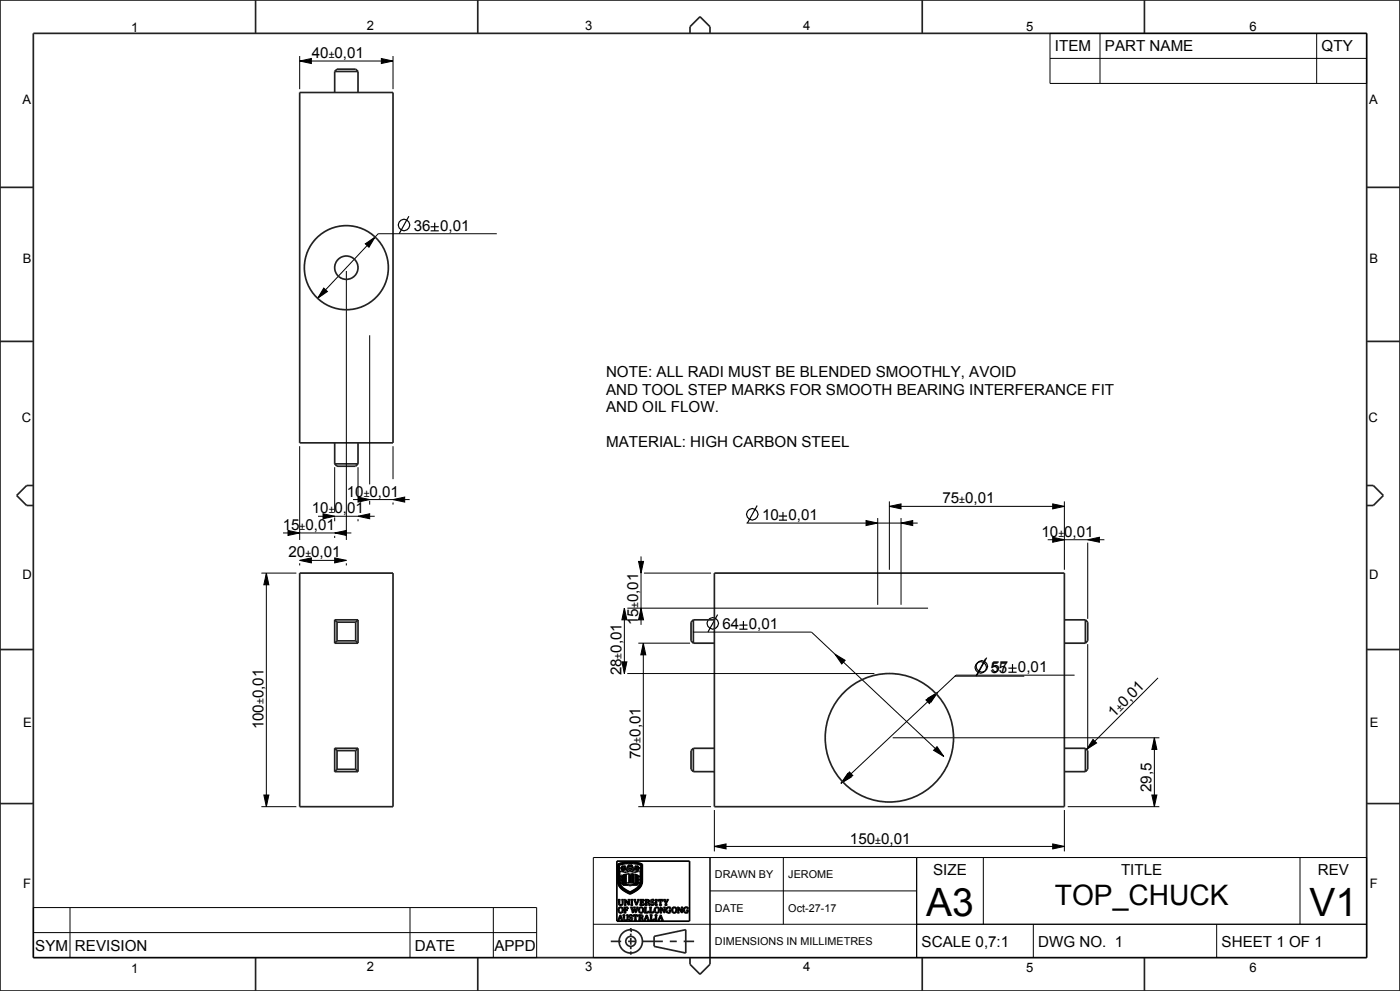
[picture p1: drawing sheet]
<svg xmlns="http://www.w3.org/2000/svg" width="420mm" height="297mm" viewBox="0 0 420 297" stroke-linecap="round" stroke-linejoin="round" font-family="sans-serif">
<g fill="none" stroke="#000" stroke-width=".51">
<path d="M185.1 258.1h21.8v18h-21.8zM185.3 259l1.5-.5 1.8-.2 2.2 .2 1.9 .5-.1 5.6-.3 1-.9 .9-2.4 1.4-1.8-.9-1.1-1-.7-1.6zM185.4 259.1l1.7-.5 2.1-.2 2 .2 1.4 .5v5.4l-.4 1.1-.9 .9-2.3 1.3-1.8-1-1.1-.9-.6-1.6zM185.6 259.2l1.5-.5 1.7-.1 2 .1 1.7 .5-.2 5.8-.8 1.2-1.9 1.2a1.1 1.1 0 0 1-1.6-.2l-1.6-1.1-.7-1.2zM185.8 259.3l1.4-.4 1.8-.1 1.8 .1 1.5 .4-.2 5.7-.9 1.2-2.1 1.3-2.2-1.3-1-1.2zM186.6 259.5l.4 .4 .5-.4-.2 .7 .3 .6-.5-.2-.6 .3 .2-.5-.5-.2 .5-.2zM186.7 259.6l.1 .4zM187.3 259.7l.1-.1-.2 .3zM188.4 259.2l.5 .1 .1 .4 .2-.4 .4-.1-.1 .6 .6 .2-.3 .3h-.5l-.3 .7-.3-.7-.7-.3 .6-.2zM188.6 259.4l.3 .3zM189.2 259.4h.3l-.3 .3zM189.5 259.9l.5 .1z"/>
<path d="M190.6 259.6l.3 .3zM191 259.9l-.5-.4v.4l.2 .3-.3 .6 .6-.2 .2 .3h.4l-.3-.5M191 259.9h.1M191 259.9l.4-.4v.6l.5 .1-.6 .2M191.4 259.6l-.2 .4zM185.4 269.6h.7l-.2 .2v1.1l.4 .3 .4-.3v-1l-.2-.3h.6l-.2 .2-.2 1.3-.5 .2-.5-.2-.1-1.3zM185.8 273.2h.1M185.9 272.1l.4-.1 .3 .3 .1 .8-.3 .4-.6-.3zM185.9 261.2l1.8 .2 1.4-.2 1.2 .2 1.8-.2v3.2l-.5 1.1-.9 .9-1.7 .9-1.9-1.1-.7-.7-.4-.9zM186.1 274.5v.1a.3 .3 0 0 1 .2 .3 .3 .3 0 0 1-.4 .3zM186.1 274.2l.9 1.6h-.8l.3-.1-.2-.5h-.5l-.2 .5 .2 .1h-.5zM186.3 260.2h.1"/>
<path d="M186.3 260.2l.3-.1zM186.3 264.5h.2zM186.3 262.6l.2 .1zM186.3 263.3l.4 .3-.2 .3-.3-.3zM186.3 262.4l.4 .2-.3 .4-.2-.3zM186.3 264.2l.4 .2-.3 .4-.2-.3zM186.7 260.6l.1-.1-.2 .3zM186.8 262.2h.2l-.1 2.9 2.1 .2 2.2-.2v-2.6l-.1 2.5-.1-2.8h.3v2.1a.68 .68 0 0 1-.1 .9 .68 .68 0 0 1-.9 0l-1.3 .2-2.2-.2zM186.8 274.2h.7l-.2 .2v1l.5 .4 .4-.4v-.9l-.3-.3h.6l-.2 .2-.2 1.3-.5 .2-.4-.2-.1-1.3zM186.9 260.5l.4-.3-.1 .2zM187.1 260.6h.1M187.1 271.9h1.3v.5l-.4-.4a.34 .34 0 0 0-.5 .3 .34 .34 0 0 0 .4 .4l.2-.3v.7l-.5-.3v.6l.2 .2h-.7l.2-.3v-1.2z"/>
<path d="M187.2 262.1l-.1 2.7zM187.3 269.6h.4l.9 1.3v-1l-.2-.3h.6l-.3 .3v1.4l-1.1-1.4v1.1l.3 .3h-.6l.2-.3v-1.1zM187.3 262l1.6 .1v.1l-.3-.1 .3 .2v.2l-.3-.1 .3 .2v.2l-.3-.1 .3 .3h-.3l.3 .3-.3-.1 .3 .2v.2l-.3-.1 .3 .2-.3 .1 .3 .3h-.3l.3 .1v.2l-.3-.1 .3 .4h-1.6zM187.4 264.1l.3 .1M187.4 264.1l.1 .1M187.4 262.8h.5zM187.4 264.4h.5zM187.4 263.9h.5zM187.4 262.5h.5zM187.4 263.6h.5zM187.4 263.1h.5zM187.4 262.2h.5z"/>
<path d="M187.5 264.2h.1M187.5 263.4h.3M187.5 260.2l.9 .8-.7-.3zM187.7 264.2h-.2M187.7 264.2h.2h-.4M187.8 263.3l-.3 .1M187.8 263.3h.1M187.8 263.3v.1M188.1 260l.4-.1zM188.7 263.5h.1M188.8 260.2l.5 .1-.4 .1zM188.8 274.3l.9-.1v.4l-.4-.3-.4 .2 .8 .7-.3 .6-.8 .1v-.5l.5 .4 .5-.3-.9-.6z"/>
<path d="M189.1 262.1l1.7-.1v2.6l-1.7 .1zM189.2 269.6h.7l-.2 .2v1.2l.2 .3h-.7l.2-.3v-1.2zM189.4 263l.9 .1zM189.4 262.2l.9 .1zM189.4 263.5l.9 .2zM189.4 262.7l.9 .1zM189.4 262.7h.1M189.4 263.8l.9 .1zM189.4 264l.9 .2zM189.4 263.8h.1M189.4 263.2l.8 .2M189.4 263.2v.1"/>
<path d="M189.4 262.4l.9 .2zM189.4 263.3l.9 .1M189.4 264.3l.9 .2zM190 274.2h1.3v.5l-.5-.4v1.4l.2 .1h-.8l.3-.1v-1.4l-.6 .4zM190.1 269.6h.7l-.2 .2 .4 1.2 .4-1.1-.2-.3h.6l-.8 1.7zM190.2 262.6h.1M190.2 264.4h.1M190.2 263.4h.1M190.3 272.5l-.5 1.1-.7-1.7h.7l-.2 .2 .3 1.1 .4-.9-.3-.4h.7l-.2 .2 .3 1.1 .1-.4M190.3 272.5h.1M190.3 272.5l.5 1.1 .7-1.7h-.6l.2 .2-.1 .6M190.4 260.2h.1l-.1 .4-.7 .4z"/>
<path d="M190.8 260.2l.3 .3zM190.8 260.2h.1M190.9 271.3h.1M190.9 262.1l.1 2.7zM190.9 260.1l.3 .3zM190.9 272.8h.1M191.1 265h.1M191.2 260.5l.3 .3zM191.3 260.4h.1M191.4 263.5l.4-.1a.25 .25 0 0 1 .1 .3 .25 .25 0 0 1-.3 .1l.1-.2zM191.4 264.4l.4-.1v.5h-.2l.1-.2zM191.4 262.6l.4-.2v.6h-.2l.1-.3z"/>
<path d="M191.4 260.1l.4 .1zM191.5 274.2l1.3 .2v.4l-.4 .2 .3 .2 .4 .7-.4-.1-.2-.6-.3-.1h-.2v.6l.3 .1h-.8l.3-.1v-1.3zM191.8 262.4h.1M191.9 269.6h1.3v.5l-.5-.4a.32 .32 0 0 0-.3 .3 .32 .32 0 0 0 .2 .4l.3-.3v.6l-.2-.2h-.3a.44 .44 0 0 0 .1 .5 .44 .44 0 0 0 .5 .1l.3-.3v.5h-1.4l.3-.5-.1-1zM192 272.1l.5-.1 .3 .3v.8l-.3 .4-.6-.4zM192 274.3l.5 .1v.5l-.5 .1zM193.3 271.9h.7l-.3 .2v1.4l.6-.1 .3-.4v.6h-1.4l.3-.2v-1.3zM193.7 271.1l-.2 .2h.7l-.2-.2M193.7 271.1v-1.3l-.2-.2 1 .1 .3 .4-.4 .3 .3 .2 .3 .7-.4-.1-.3-.7h-.4v.6M193.7 271.1h.1M193.9 269.7l.6 .1-.1 .5-.5 .1zM193.9 271.1h.1"/>
<path d="M194 274.5v.3a.24 .24 0 0 1 .1 .4 .24 .24 0 0 1-.4-.1zM194 274.2l.9 1.6h-.8l.2-.1-.1-.5h-.5l-.2 .5 .2 .1h-.5zM194.8 271.9h.7l-.2 .2v1.4l.5-.1 .3-.4a.5 .5 0 0 1-.2 .6 .5 .5 0 0 1-.6 0h-.5l.2-.4v-1.1zM194.9 274.2h.8l-.2 .2v1.4l.5-.1 .2-.4 .1 .5h-1.3l.2-.1v-1.3zM195.3 269.8l.9-.2v.5l-.4-.4-.4 .2 .8 .7-.2 .6-.8 .1v-.5l.5 .4 .4-.3-.9-.6zM196.4 274.2h.8l-.3 .2v1.3l.3 .1h-.8l.3-.1v-1.3zM196.5 269.6h.7l-.2 .2v1.2l.2 .3h-.7l.3-.2v-1.2zM196.8 272.1l.4-.1 .3 .3v.7l-.2 .5h-.4l-.3-.3zM197.5 269.6h.8a.4 .4 0 0 1 .5 .1 .4 .4 0 0 1 .1 .4l-.6-.4v1.4l.2 .2h-.7l.2-.2v-1.4l-.5 .4zM198 271.9a1.64 1.64 0 0 1 1.2 1.2l.1 .1v-1l-.3-.3h.7l-.3 .3v1.4l-1.1-1.4v1.1l.3 .3h-.6l.2-.5v-1zM198.1 274.5l.3 .7h-.5zM198.2 274.2l.8 1.6h-.7l.2-.1-.1-.5h-.5l-.2 .5 .2 .1h-.5z"/>
<path d="M199 269.6h.7l-.2 .2 .1 .3a.27 .27 0 0 0 .4 .2 .27 .27 0 0 0 .2-.4l-.2-.3h.6l-.7 1v.5l.3 .2h-.8l.3-.2v-.5zM200 272.1l1.1-.2v.5l-.4-.4-.4 .1-.3 .7 .2 .5 .4 .2 .3-.1v-.5l-.2-.1h.6l-.2 .7-.6 .1-.6-.3-.2-.6zM202 272.1l.4-.1 .3 .3 .1 .8-.4 .4-.6-.3zM203.2 271.9a1.51 1.51 0 0 1 1.3 1.2l.1-.9-.3-.3h.6l-.2 .3v1.4l-1.2-1.4 .1 1.1 .2 .3h-.6l.2-.7v-.8zM205.3 272.1l1.1-.2v.5l-.7-.4-.4 .8 .2 .5 .4 .2 .3-.1v-.5l-.3-.1h.7l-.2 .7-.6 .1-.6-.3-.2-.6z"/>
<circle cx="189" cy="260" r=".16"/>
<circle cx="186.2" cy="272.8" r=".83"/>
<circle cx="186.4" cy="263.6" r=".1"/>
<circle cx="187" cy="260.2" r=".17"/>
<circle cx="192.3" cy="272.8" r=".82"/>
<circle cx="197" cy="272.7" r=".82"/>
<circle cx="202.3" cy="272.7" r=".82"/>
</g>
<g fill="#000">
<path d="M89.9 18.3l3.5-.8v1.5zM114.4 17.5l3.5 .8-3.5 .7zM109.6 73.1l2.9-2.1-1.8 3.1zM97.1 86.3l1.1 1.1-2.9 2zM86.4 159l3.5 .7-3.5 .8zM96.9 154l3.5 .7-3.5 .8zM100.4 159.7l3.5-.7v1.5zM107.4 154.7l3.5-.7v1.5zM107.4 149l3.5 .7-3.5 .8zM117.9 149.7l3.5-.7v1.5zM259.8 156l3.5 .8-3.5 .7zM266.8 151.8l3.5-.8v1.5z"/>
<path d="M270.3 156.8l3.5-.8v1.5zM315.8 151l3.5 .8-3.5 .7zM79.9 171.8l.8 3.5h-1.5zM89.9 167.9l3.5-.7v1.5zM100.4 167.2l3.5 .7-3.5 .8zM191.6 168.3h1.5l-.8 3.5zM315.8 161l3.5 .8-3.5 .7zM326.3 161.8l3.5-.8v1.5zM187.3 182.3l.8 3.5h-1.5zM192.3 182.3l.8 3.5h-1.5zM193 192.8l.7 3.5h-1.5zM250.5 196l3 1.9-1 1.1z"/>
<path d="M186.6 198.4h1.5l-.8 3.5zM277.8 209.8l3-1.9-2 3zM278.3 209.3l3.1-1.8-2.1 2.9zM254.3 231.8l1 1.1-3 1.9zM254.8 231.3l1 1.1-3 1.9zM281.1 223.8l2 2.9-3-1.8zM327.9 221.6l1.1 1.1-3 1.9zM346.3 221.1l.8 3.5h-1.5zM79.2 238.3h1.5l-.8 3.5zM192.2 238.3h1.5l-.7 3.5zM214.3 253.7l3.5-.8v1.5zM315.8 252.9l3.5 .8-3.5 .7z"/>
<path d="M345.6 238.3h1.5l-.8 3.5z"/>
</g>
<g fill="none" stroke="#000" stroke-width=".3">
<path d="M89.9 18.3l3.5-.8v1.5zM89.9 16.8v9.9M89.9 18.3h28M114.4 17.5l3.5 .8-3.5 .7zM117.9 16.8v9.9M315 10h95v15h-95zM315 17.5h95M330 10v15M395 10v15M109.6 73.1l2.9-2.1-1.8 3.1zM149 70.1h-35.5l-18.2 19.3M97.1 86.3l1.1 1.1-2.9 2z"/>
<path d="M103.9 81.2v80.6M110.9 100.5v44.7M89.9 133.7v28.1M117.9 133.7v9.9M84.9 159.7h20.5M86.4 159l3.5 .7-3.5 .8zM95.4 154.7h17M96.9 154l3.5 .7-3.5 .8zM100.4 159.7l3.5-.7v1.5zM100.4 140v13.6M100.4 155.1v1.1M105.9 149.7h17"/>
<path d="M107.4 154.7l3.5-.7v1.5zM107.4 149l3.5 .7-3.5 .8zM107.4 140v8.6M107.4 155.6v.6M110.9 150.1v1.1M117.9 149.7l3.5-.7v1.5zM117.9 150.6v.6M223.9 156.8h51.4M259.8 156l3.5 .8-3.5 .7zM263.3 155.3v26M266.8 151.8l3.5-.8v1.5zM266.8 150.3v20.5"/>
<path d="M266.8 151.8h52.5M270.3 156.8l3.5-.8v1.5zM270.3 155.3v26M315.8 151l3.5 .8-3.5 .7zM319.3 150.3v20.5M78.4 171.8h10.5M79.9 171.8l.8 3.5h-1.5zM79.9 171.8v70M89.9 167.9l3.5-.7v1.5zM89.9 167.9h14M89.9 168.8v.6M100.4 167.2l3.5 .7-3.5 .8z"/>
<path d="M100.4 160.6v.6M103.9 168.8v.6M191.6 168.3h1.5l-.8 3.5zM192.3 166.8v20.5M193.2 171.8h20.1M314.3 161.8h17M315.8 161l3.5 .8-3.5 .7zM326.3 161.8l3.5-.8v1.5zM326.3 162.6v22.9M186.6 198.4h1.5l-.8 3.5zM187.3 182.3l.8 3.5h-1.5zM187.3 182.3v19.6"/>
<path d="M188.2 182.3h90.2M191.5 192.8h15.5M192.3 182.3l.8 3.5h-1.5zM193 192.8l.7 3.5h-1.5zM193 192.8v49M207.9 189.4h35.6l39.6 37.3M250.5 196l3 1.9-1 1.1zM326.3 193.1v30.9M188.2 201.9h74.1M277.8 209.8l3-1.9-2 3zM278.3 209.3l3.1-1.8-2.1 2.9zM286.5 202.6h20.8"/>
<path d="M322.4 202.3h-35.6l-34.5 32.5M347.4 203.2l-21.4 21.4M79.2 238.3h1.5l-.8 3.5zM192.2 238.3h1.5l-.7 3.5zM254.3 231.8l1 1.1-3 1.9zM254.8 231.3l1 1.1-3 1.9zM267.8 221.1h80M281.1 223.8l2 2.9-3-1.8zM327.9 221.6l1.1 1.1-3 1.9zM345.6 238.3h1.5l-.8 3.5zM346.3 221.1l.8 3.5h-1.5zM346.3 221.1v20.7"/>
<path d="M78.4 241.8h10.5M178 257h232v30h-232zM191.5 241.8h21.8M213 257v30M214.3 253.7l3.5-.8v1.5zM214.3 242.8v12.4M214.3 253.7h105M235 257v20M275 257v30M295 257v20M315.8 252.9l3.5 .8-3.5 .7zM319.3 242.8v12.4"/>
<path d="M320.3 241.8h27.5M390 257v20M10 272h151v15h-151zM10 279.5h151M21 272v15M123 272v15M148 272v15M178 277h232M213 267h62M310 277v10M365 277v10"/>
</g>
<g fill="none" stroke="#000" stroke-width=".35">
<path d="M122.7 64.8l-3 5.3M129.2 68h2.4M129.2 69.2h2.4M130.4 66.7v2.5M227.1 151.5l-2.9 5.3M233.7 154.7h2.4M233.7 155.9h2.4M234.9 153.4v2.5M215.3 184.2l-2.9 5.2M221.8 187.3h2.5M221.8 188.6h2.5M223 186.1v2.5"/>
<path d="M295.7 197.4l-2.9 5.2M296 197.1l-2.9 5.2M303.7 199v2.5M302.5 200.2h2.5M302.5 201.5h2.5"/>
<circle cx="121.2" cy="67.4" r="1.72"/>
<circle cx="225.7" cy="154.1" r="1.72"/>
<circle cx="213.8" cy="186.8" r="1.72"/>
<circle cx="294.5" cy="199.7" r="1.72"/>
<circle cx="294.2" cy="200" r="1.72"/>
</g>
<g fill="none" stroke="#222226" stroke-width=".51">
<path d="M0 0h420v297h-420zM10 10h400v277h-400zM76.7 0v10M143.3 0v10M207 10v-2l3-3 3 3v2M276.7 0v10M343.3 0v10M89.9 27.7h28v105h-28zM100.4 21.4v6.3M100.4 21.4l.7-.7h5.6l.7 .7M100.4 21.4h7M107.4 21.4v6.3"/>
<path d="M0 56.2h10M410 56.2h10M0 102.3h10M410 102.3h10M100.4 132.7v6.3M100.4 139l.7 .7h5.6l.7-.7M100.4 139h7M107.4 132.7v6.3M10 145.5h-2l-3 3 3 3h2M410 145.5h2l3 3-3 3h-2M89.9 171.8h28v70h-28zM214.3 171.8h105v70h-105z"/>
<path d="M0 194.7h10M100.4 185.8v7M100.4 185.8l.7 .7M100.4 192.8h7M100.4 185.8h7M101.1 192.1l-.7 .7M101.1 186.5v5.6M101.1 192.1h5.6M101.1 186.5h5.6M106.7 186.5v5.6M106.7 192.1l.7 .7M107.4 185.8l-.7 .7"/>
<path d="M107.4 185.8v7M208 192.8h6.3M208 185.8h6.3M208 185.8l-.7 .7v5.6l.7 .7M208 185.8v7M319.3 192.8h6.3M319.3 185.8h6.3M325.6 185.8l.7 .7v5.6l-.7 .7M325.6 185.8v7M410 194.7h10M100.4 231.3h7M100.4 224.3h7"/>
<path d="M100.4 224.3l.7 .7M100.4 224.3v7M101.1 230.6h5.6M101.1 225h5.6M101.1 225v5.6M101.1 230.6l-.7 .7M106.7 230.6l.7 .7M106.7 225v5.6M107.4 224.3v7M107.4 224.3l-.7 .7M208 231.3h6.3M208 224.3h6.3"/>
<path d="M208 224.3l-.7 .7v5.6l.7 .7M208 224.3v7M319.3 231.3h6.3M319.3 224.3h6.3M325.6 224.3l.7 .7v5.6l-.7 .7M325.6 224.3v7M0 240.8h10M410 240.8h10M189.2 279.1h.1M189.2 278.1v1M189.2 279.8v.7M76.7 287v10"/>
<path d="M143.3 287v10M183.2 282.1h3.2M188.4 282.1h2.1M189.2 281.1v2M189.2 283.8v.7M189.2 285.1v1M192.6 282.1h6.3M196.2 280.6l9.5-2v7l-9.5-2zM200.9 282.1h2.1M205.1 282.1h3.1M207 287v2l3 3 3-3v-2M276.7 287v10"/>
<path d="M343.3 287v10"/>
<circle cx="189.2" cy="282.1" r="3.5"/>
<circle cx="189.2" cy="282.1" r="1.5"/>
</g>
<!-- layer: 02___PRT_ALL_AXES -->
<g fill="none" stroke="#222226" stroke-width=".51">
<circle cx="103.9" cy="80.2" r="12.6"/>
<circle cx="103.9" cy="80.2" r="3.5"/>
<circle cx="266.8" cy="221.1" r="19.3"/>
</g>
<g font-size="11.7">
<text x="277.8" y="274.5">A3</text>
<text x="392.8" y="274.4">V1</text>
</g>
<text font-size="8.5" x="316.4" y="271.3">TOP_CHUCK</text>
<g font-size="4.6">
<text x="93.6" y="17.4">40</text>
<text x="100.4" y="17.4">0,01</text>
<text x="316.5" y="15.3">ITEM</text>
<text x="331.5" y="15.3">PART NAME</text>
<text x="396.5" y="15.3">QTY</text>
<text x="124.1" y="69.2">36</text>
<text x="132" y="69.2">0,01</text>
<text x="181.8" y="113.1">NOTE: ALL RADI MUST BE BLENDED SMOOTHLY, AVOID</text>
<text x="181.8" y="118.3">AND TOOL STEP MARKS FOR SMOOTH BEARING INTERFERANCE FIT</text>
<text x="181.8" y="123.6">AND OIL FLOW.</text>
<text x="181.8" y="134.1">MATERIAL: HIGH CARBON STEEL</text>
<text x="104.1" y="148.8">10</text>
<text x="110.9" y="148.8">0,01</text>
<text x="93.6" y="153.8">10</text>
<text x="100.4" y="153.8">0,01</text>
<text x="228.6" y="155.9">10</text>
<text x="236.5" y="155.9">0,01</text>
<text x="282.7" y="150.9">75</text>
<text x="289.5" y="150.9">0,01</text>
<text x="84.8" y="158.8">15</text>
<text x="91.6" y="158.8">0,01</text>
<text x="312.5" y="160.9">10</text>
<text x="319.3" y="160.9">0,01</text>
<text x="86.6" y="167.1">20</text>
<text x="93.4" y="167.1">0,01</text>
<text x="191.4" y="180.6" transform="rotate(-90 191.4 180.6)">0,01</text>
<text x="191.4" y="187.4" transform="rotate(-90 191.4 187.4)">15</text>
<text x="216.7" y="188.6">64</text>
<text x="224.7" y="188.6">0,01</text>
<text x="186.4" y="195.6" transform="rotate(-90 186.4 195.6)">0,01</text>
<text x="186.4" y="202.4" transform="rotate(-90 186.4 202.4)">28</text>
<text x="297.1" y="201.8">55</text>
<text x="297.5" y="201.5">57</text>
<text x="305.4" y="201.5">0,01</text>
<text x="79" y="209.3" transform="rotate(-90 79 209.3)">0,01</text>
<text x="334.3" y="215.1" transform="rotate(-45 334.3 215.1)">1</text>
<text x="337.3" y="212.1" transform="rotate(-45 337.3 212.1)">0,01</text>
<text x="79" y="218.6" transform="rotate(-90 79 218.6)">100</text>
<text x="192.1" y="220.8" transform="rotate(-90 192.1 220.8)">0,01</text>
<text x="192.1" y="227.6" transform="rotate(-90 192.1 227.6)">70</text>
<text x="345.4" y="237.4" transform="rotate(-90 345.4 237.4)">29,5</text>
<text x="255" y="252.8">150</text>
<text x="264.3" y="252.8">0,01</text>
<text x="279.9" y="262.3">SIZE</text>
<text x="336.3" y="262.3">TITLE</text>
<text x="395.3" y="262.3">REV</text>
<text x="10.6" y="285">SYM</text>
<text x="22.5" y="285">REVISION</text>
<text x="124.5" y="285">DATE</text>
<text x="148.3" y="285">APPD</text>
<text x="276.5" y="283.8">SCALE 0,7:1</text>
<text x="311.5" y="283.8">DWG NO. 1</text>
<text x="366.5" y="283.8">SHEET 1 OF 1</text>
</g>
<g font-size="3.9">
<text x="39.4" y="9.7">1</text>
<text x="110.1" y="9.1">2</text>
<text x="175.6" y="9.1">3</text>
<text x="240.9" y="9">4</text>
<text x="307.8" y="9.3">5</text>
<text x="374.8" y="9.3">6</text>
<text x="6.8" y="31.1">A</text>
<text x="410.8" y="31.1">A</text>
<text x="6.8" y="78.9">B</text>
<text x="410.8" y="78.9">B</text>
<text x="6.6" y="126.5">C</text>
<text x="410.6" y="126.5">C</text>
<text x="6.8" y="173.5">D</text>
<text x="410.8" y="173.5">D</text>
<text x="6.9" y="217.9">E</text>
<text x="410.9" y="217.9">E</text>
<text x="7" y="266.3">F</text>
<text x="411" y="266.3">F</text>
<text x="39.4" y="291.7">1</text>
<text x="110.1" y="291.1">2</text>
<text x="175.6" y="291.1">3</text>
<text x="240.9" y="291">4</text>
<text x="307.8" y="291.3">5</text>
<text x="374.8" y="291.3">6</text>
</g>
<g font-size="3.3">
<text x="214.5" y="263.3">DRAWN BY</text>
<text x="236.5" y="263.3">JEROME</text>
<text x="214.5" y="273.3">DATE</text>
<text x="236.5" y="273.3">Oct-27-17</text>
<text x="214.5" y="283.3">DIMENSIONS IN MILLIMETRES</text>
</g>
<g font-size="3.2">
<text x="98.6" y="17.4">±</text>
<text x="109.1" y="148.8">±</text>
<text x="98.6" y="153.8">±</text>
<text x="287.8" y="150.9">±</text>
<text x="89.9" y="158.8">±</text>
<text x="317.5" y="160.9">±</text>
<text x="91.6" y="167.1">±</text>
<text x="191.4" y="182.3" transform="rotate(-90 191.4 182.3)">±</text>
<text x="186.4" y="197.4" transform="rotate(-90 186.4 197.4)">±</text>
<text x="79" y="211" transform="rotate(-90 79 211)">±</text>
<text x="336" y="213.3" transform="rotate(-45 336 213.3)">±</text>
<text x="192.1" y="222.6" transform="rotate(-90 192.1 222.6)">±</text>
<text x="262.6" y="252.8">±</text>
</g>
</svg>
